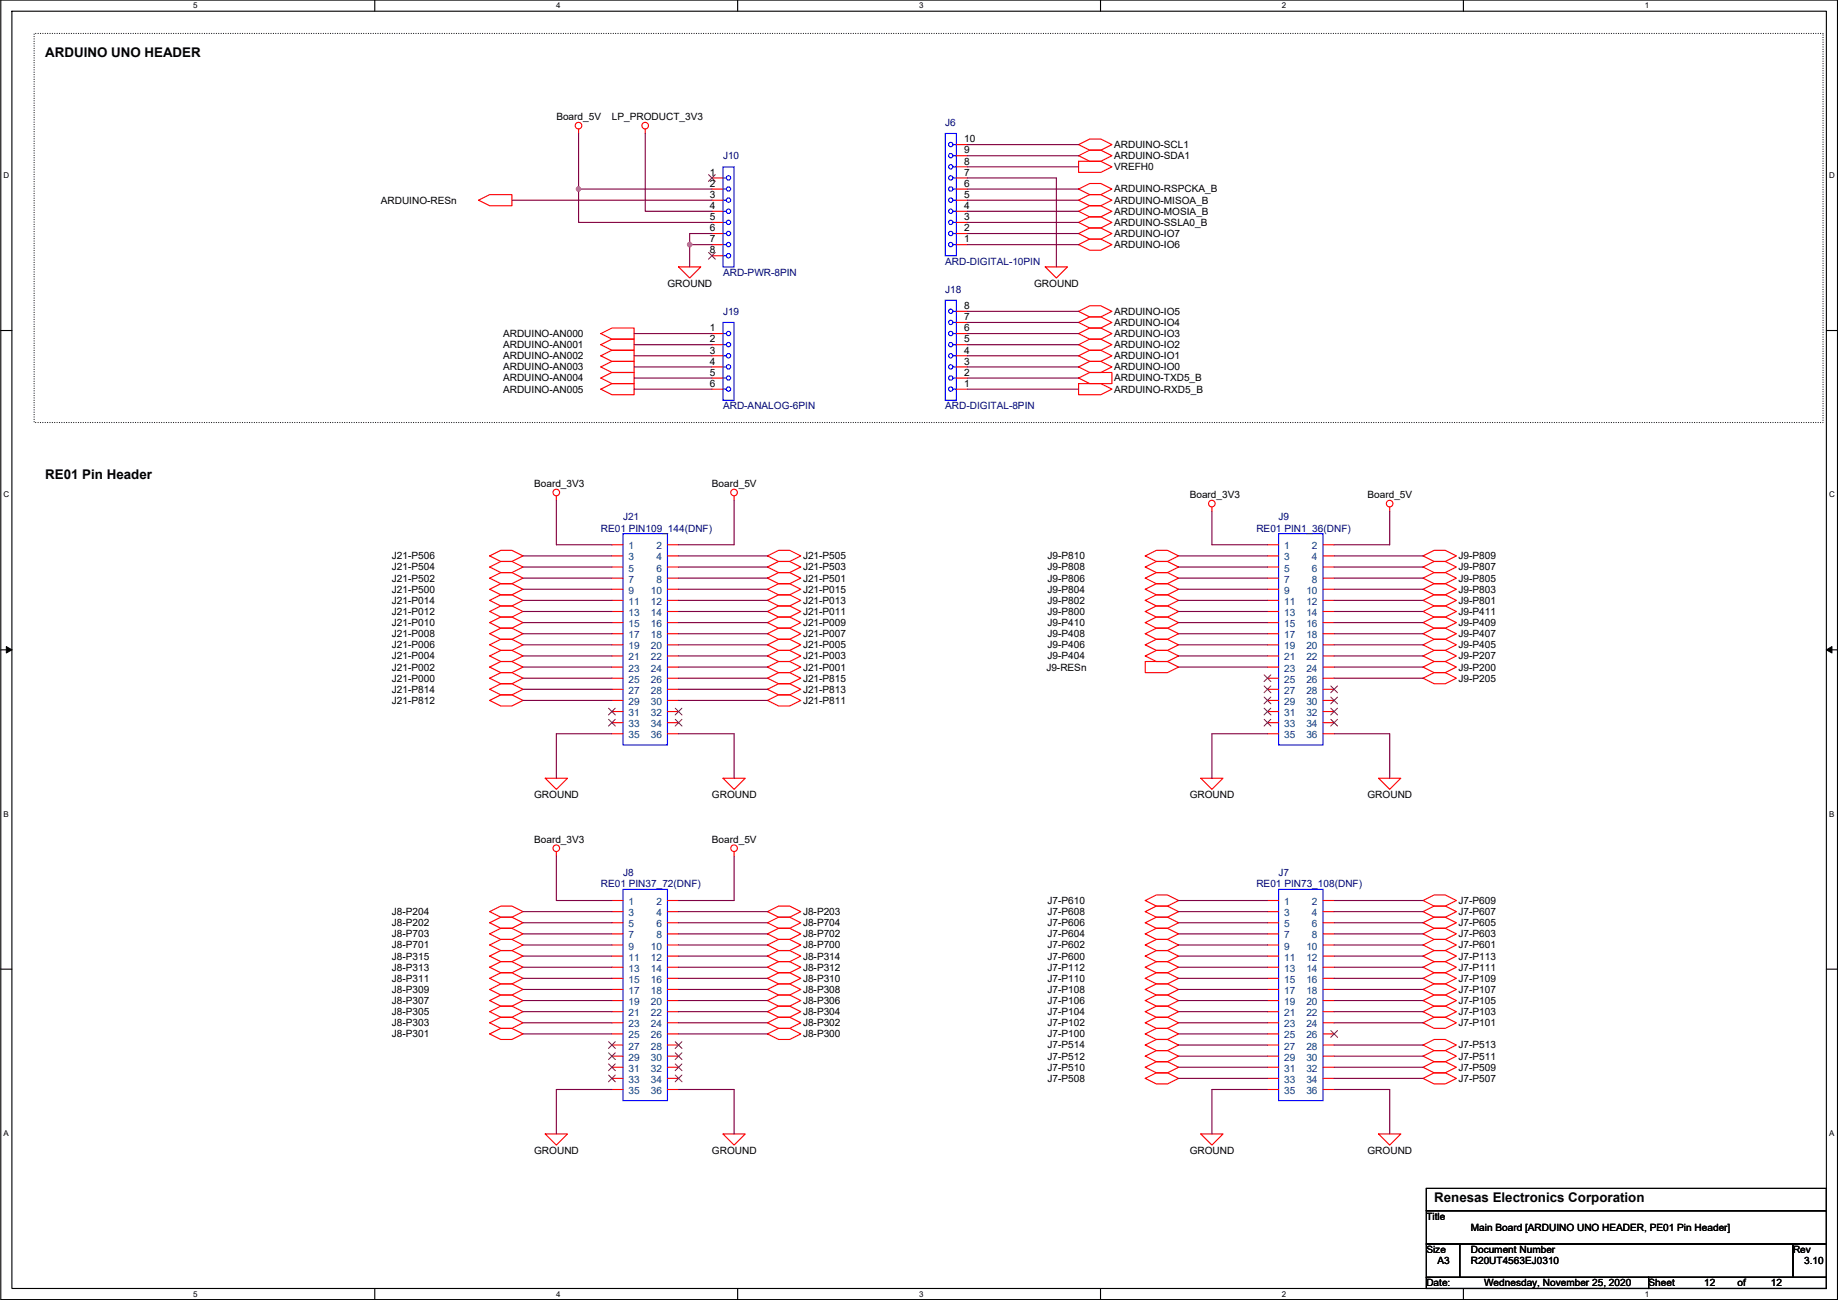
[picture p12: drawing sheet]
<svg xmlns="http://www.w3.org/2000/svg" width="420mm" height="297mm" viewBox="0 0 420 297" stroke-linecap="round" stroke-linejoin="round" font-family="sans-serif">
<path d="M.2 0h419.8v296.9h-419.8zM2.7 2.6h414.8v291.8h-414.8z" fill="none" stroke="#000" stroke-width=".25"/>
<g fill="#fff">
<path d="M44.2 .3h1v2h-1z"/>
<path d="M44.2 294.7h1v2h-1z"/>
</g>
<path d="M85.7 0v2.6M85.7 294.4v2.5" fill="none" stroke="#000" stroke-width=".25"/>
<g fill="#fff">
<path d="M127.1 .3h1v2h-1z"/>
<path d="M127.1 294.7h1v2h-1z"/>
</g>
<path d="M168.6 0v2.6M168.6 294.4v2.5" fill="none" stroke="#000" stroke-width=".25"/>
<g fill="#fff">
<path d="M210.1 .3h1v2h-1z"/>
<path d="M210.1 294.7h1v2h-1z"/>
</g>
<path d="M251.6 0v2.6M251.6 294.4v2.5" fill="none" stroke="#000" stroke-width=".25"/>
<g fill="#fff">
<path d="M293 .3h1v2h-1z"/>
<path d="M293 294.7h1v2h-1z"/>
</g>
<path d="M334.5 0v2.6M334.5 294.4v2.5" fill="none" stroke="#000" stroke-width=".25"/>
<g fill="#fff">
<path d="M376 .3h1v2h-1z"/>
<path d="M376 294.7h1v2h-1z"/>
<path d="M.8 39h1.3v2.1h-1.3z"/>
<path d="M418.1 39h1.3v2.1h-1.3z"/>
<path d="M.8 112h1.3v2h-1.3z"/>
<path d="M418.1 112h1.3v2h-1.3z"/>
</g>
<path d="M.2 75.5h2.5M417.5 75.5h2.5" fill="none" stroke="#000" stroke-width=".25"/>
<g fill="#fff">
<path d="M.8 185h1.2v2h-1.2z"/>
<path d="M418.1 185h1.2v2h-1.2z"/>
</g>
<path d="M.2 148.5h2.5M417.5 148.5h2.5" fill="none" stroke="#000" stroke-width=".25"/>
<path d="M1.4 147.7l1.3 .8-1.3 .7zM417.5 148.5l1.3-.8v1.5z" fill="#000" stroke="#000" stroke-width=".23"/>
<g fill="#fff">
<path d="M.8 257.9h1.2v2h-1.2z"/>
<path d="M418.1 257.9h1.2v2h-1.2z"/>
</g>
<path d="M.2 221.4h2.5M417.5 221.4h2.5M326.1 271.5h91.4v5.1h-91.4zM326.1 276.6h91.4v7.6h-91.4zM326.1 291.9h50.8v2.5h-50.8zM326.1 284.2h7.6v7.7h-7.6zM333.7 284.2h76.2v7.7h-76.2zM376.9 291.9h40.6v2.5h-40.6zM409.9 284.2h7.6v7.7h-7.6z" fill="none" stroke="#000" stroke-width=".25"/>
<path d="M7.8 7.6h408.9v88.9h-408.9z" fill="none" stroke="#000" stroke-width=".25" stroke-dasharray="0 .5"/>
<g fill="none" stroke="#f00" stroke-width=".25">
<path d="M132.3 29.5v1M147.5 29.5v1M218.6 38.1h2.6M218.6 35.6h2.6M218.6 33h2.6M246.6 33l2.5-1.2h2.5l2.6 1.2-2.6 1.3h-2.5zM246.6 35.6l2.5-1.3h2.5l2.6 1.3-2.6 1.3h-2.5zM246.6 36.9h5l2.6 1.2-2.6 1.3h-5zM109.4 45.7l2.5-1.2h5.1v2.5h-5.1zM162.7 40.7h2.6M162.7 43.2h2.6M162.7 45.7h2.6"/>
<path d="M162.7 48.3h2.6M162.7 50.8h2.6M162.7 53.4h2.6M162.7 55.9h2.6M162.7 58.4h2.6M218.6 55.9h2.6M218.6 53.4h2.6M218.6 50.8h2.6M218.6 48.3h2.6M218.6 45.7h2.6M218.6 43.2h2.6M218.6 40.7h2.6"/>
<path d="M246.6 45.7l2.5-1.2h2.5l2.6 1.2-2.6 1.3h-2.5zM246.6 50.8l2.5-1.2h2.5l2.6 1.2-2.6 1.3h-2.5zM246.6 48.3l2.5-1.3h2.5l2.6 1.3-2.6 1.3h-2.5zM246.6 53.4l2.5-1.3h2.5l2.6 1.3-2.6 1.2h-2.5zM246.6 55.9l2.5-1.3h2.5l2.6 1.3-2.6 1.3h-2.5zM246.6 43.2l2.5-1.3h2.5l2.6 1.3-2.6 1.3h-2.5zM137.3 76.2l2.6-1.2h5.1v2.5h-5.1zM137.3 78.8l2.6-1.3h5.1v2.5h-5.1zM155.1 61h5.1l-2.5 2.5zM162.7 76.2h2.6M162.7 78.8h2.6M218.6 78.8h2.6"/>
<path d="M218.6 76.2h2.6M218.6 73.7h2.6M218.6 71.1h2.6M238.9 61h5.1l-2.5 2.5zM246.6 78.8l2.5-1.3h2.5l2.6 1.3-2.6 1.2h-2.5zM246.6 76.2l2.5-1.2h2.5l2.6 1.2-2.6 1.3h-2.5zM246.6 73.7l2.5-1.3h2.5l2.6 1.3-2.6 1.3h-2.5zM246.6 71.1l2.5-1.2h2.5l2.6 1.2-2.6 1.3h-2.5zM137.3 81.3l2.6-1.3h5.1v2.6h-5.1zM137.3 83.8l2.6-1.2h5.1v2.5h-5.1zM137.3 86.4l2.6-1.3h5.1v2.6h-5.1zM137.3 88.9l2.6-1.2h5.1v2.5h-5.1z"/>
<path d="M162.7 81.3h2.6M162.7 83.8h2.6M162.7 86.4h2.6M162.7 88.9h2.6M218.6 88.9h2.6M218.6 86.4h2.6M218.6 83.8h2.6M218.6 81.3h2.6M246.6 83.8l2.5-1.2h2.5l2.6 1.2-2.6 1.3h-2.5zM246.6 81.3l2.5-1.3h2.5l2.6 1.3-2.6 1.3h-2.5zM246.6 86.4l2.5-1.3h5.1v2.6h-5.1zM246.6 87.7h5l2.6 1.2-2.6 1.3h-5z"/>
<path d="M127.2 113.3v1M167.8 113.3v1M277 115.8v1.1M317.7 115.8v1.1M111.9 127l2.6-1.2h2.5l2.6 1.2-2.6 1.3h-2.5zM111.9 129.6l2.6-1.3h2.5l2.6 1.3-2.6 1.2h-2.5zM111.9 132.1l2.6-1.3h2.5l2.6 1.3-2.6 1.3h-2.5zM111.9 134.6l2.6-1.2h2.5l2.6 1.2-2.6 1.3h-2.5zM111.9 137.2l2.6-1.3h2.5l2.6 1.3-2.6 1.3h-2.5zM111.9 139.7l2.6-1.2h2.5l2.6 1.2-2.6 1.3h-2.5zM139.9 124.5h2.5M139.9 127h2.5"/>
<path d="M139.9 129.6h2.5M139.9 132.1h2.5M139.9 134.6h2.5M139.9 137.2h2.5M139.9 139.7h2.5M152.6 124.5h2.5M152.6 127h2.5M152.6 129.6h2.5M152.6 132.1h2.5M152.6 134.6h2.5M152.6 137.2h2.5M152.6 139.7h2.5"/>
<path d="M175.4 127l2.6-1.2h2.5l2.6 1.2-2.6 1.3h-2.5zM175.4 129.6l2.6-1.3h2.5l2.6 1.3-2.6 1.2h-2.5zM175.4 132.1l2.6-1.3h2.5l2.6 1.3-2.6 1.3h-2.5zM175.4 134.6l2.6-1.2h2.5l2.6 1.2-2.6 1.3h-2.5zM175.4 137.2l2.6-1.3h2.5l2.6 1.3-2.6 1.3h-2.5zM175.4 139.7l2.6-1.2h2.5l2.6 1.2-2.6 1.3h-2.5zM261.8 127l2.5-1.2h2.6l2.5 1.2-2.5 1.3h-2.6zM261.8 129.6l2.5-1.3h2.6l2.5 1.3-2.5 1.2h-2.6zM261.8 132.1l2.5-1.3h2.6l2.5 1.3-2.5 1.3h-2.6zM261.8 134.6l2.5-1.2h2.6l2.5 1.2-2.5 1.3h-2.6zM261.8 137.2l2.5-1.3h2.6l2.5 1.3-2.5 1.3h-2.6zM261.8 139.7l2.5-1.2h2.6l2.5 1.2-2.5 1.3h-2.6z"/>
<path d="M289.7 124.5h2.6M289.7 127h2.6M289.7 129.6h2.6M289.7 132.1h2.6M289.7 134.6h2.6M289.7 137.2h2.6M289.7 139.7h2.6M302.4 124.5h2.6M302.4 127h2.6M302.4 129.6h2.6M302.4 132.1h2.6M302.4 134.6h2.6"/>
<path d="M302.4 137.2h2.6M302.4 139.7h2.6M325.3 127l2.5-1.2h2.6l2.5 1.2-2.5 1.3h-2.6zM325.3 129.6l2.5-1.3h2.6l2.5 1.3-2.5 1.2h-2.6zM325.3 132.1l2.5-1.3h2.6l2.5 1.3-2.5 1.3h-2.6zM325.3 134.6l2.5-1.2h2.6l2.5 1.2-2.5 1.3h-2.6zM325.3 137.2l2.5-1.3h2.6l2.5 1.3-2.5 1.3h-2.6zM325.3 139.7l2.5-1.2h2.6l2.5 1.2-2.5 1.3h-2.6zM111.9 142.3l2.6-1.3h2.5l2.6 1.3-2.6 1.2h-2.5zM111.9 144.8l2.6-1.3h2.5l2.6 1.3-2.6 1.3h-2.5zM111.9 147.3l2.6-1.2h2.5l2.6 1.2-2.6 1.3h-2.5zM111.9 149.9l2.6-1.3h2.5l2.6 1.3-2.6 1.3h-2.5z"/>
<path d="M111.9 152.4l2.6-1.2h2.5l2.6 1.2-2.6 1.3h-2.5zM111.9 155l2.6-1.3h2.5l2.6 1.3-2.6 1.2h-2.5zM111.9 157.5l2.6-1.3h2.5l2.6 1.3-2.6 1.3h-2.5zM139.9 142.3h2.5M139.9 144.8h2.5M139.9 147.3h2.5M139.9 149.9h2.5M139.9 152.4h2.5M139.9 155h2.5M139.9 157.5h2.5M152.6 142.3h2.5M152.6 144.8h2.5"/>
<path d="M152.6 147.3h2.5M152.6 149.9h2.5M152.6 152.4h2.5M152.6 155h2.5M152.6 157.5h2.5M175.4 142.3l2.6-1.3h2.5l2.6 1.3-2.6 1.2h-2.5zM175.4 144.8l2.6-1.3h2.5l2.6 1.3-2.6 1.3h-2.5zM175.4 147.3l2.6-1.2h2.5l2.6 1.2-2.6 1.3h-2.5zM175.4 149.9l2.6-1.3h2.5l2.6 1.3-2.6 1.3h-2.5zM175.4 152.4l2.6-1.2h2.5l2.6 1.2-2.6 1.3h-2.5zM175.4 155l2.6-1.3h2.5l2.6 1.3-2.6 1.2h-2.5zM175.4 157.5l2.6-1.3h2.5l2.6 1.3-2.6 1.3h-2.5z"/>
<path d="M261.8 142.3l2.5-1.3h2.6l2.5 1.3-2.5 1.2h-2.6zM261.8 144.8l2.5-1.3h2.6l2.5 1.3-2.5 1.3h-2.6zM261.8 147.3l2.5-1.2h2.6l2.5 1.2-2.5 1.3h-2.6zM261.8 149.9l2.5-1.3h2.6l2.5 1.3-2.5 1.3h-2.6zM261.8 151.2h5.1l2.5 1.2-2.5 1.3h-5.1zM289.7 142.3h2.6M289.7 144.8h2.6M289.7 147.3h2.6M289.7 149.9h2.6M289.7 152.4h2.6M289.7 155h2.6M289.7 157.5h2.6"/>
<path d="M302.4 142.3h2.6M302.4 144.8h2.6M302.4 147.3h2.6M302.4 149.9h2.6M302.4 152.4h2.6M302.4 155h2.6M302.4 157.5h2.6M325.3 142.3l2.5-1.3h2.6l2.5 1.3-2.5 1.2h-2.6zM325.3 144.8l2.5-1.3h2.6l2.5 1.3-2.5 1.3h-2.6zM325.3 147.3l2.5-1.2h2.6l2.5 1.2-2.5 1.3h-2.6zM325.3 149.9l2.5-1.3h2.6l2.5 1.3-2.5 1.3h-2.6zM325.3 152.4l2.5-1.2h2.6l2.5 1.2-2.5 1.3h-2.6z"/>
<path d="M325.3 155l2.5-1.3h2.6l2.5 1.3-2.5 1.2h-2.6zM111.9 160l2.6-1.2h2.5l2.6 1.2-2.6 1.3h-2.5zM124.6 177.8h5.1l-2.5 2.6zM139.9 160h2.5M139.9 162.6h2.5M139.9 165.1h2.5M139.9 167.7h2.5M152.6 160h2.5M152.6 162.6h2.5M152.6 165.1h2.5M152.6 167.7h2.5M165.3 177.8h5.1l-2.6 2.6z"/>
<path d="M175.4 160l2.6-1.2h2.5l2.6 1.2-2.6 1.3h-2.5zM274.5 177.8h5.1l-2.6 2.6zM289.7 160h2.6M289.7 162.6h2.6M289.7 165.1h2.6M289.7 167.7h2.6M302.4 160h2.6M302.4 162.6h2.6M302.4 165.1h2.6M302.4 167.7h2.6M315.1 177.8h5.1l-2.5 2.6zM127.2 194.6v1"/>
<path d="M167.8 194.6v1M111.9 208.3l2.6-1.3h2.5l2.6 1.3-2.6 1.3h-2.5zM111.9 210.8l2.6-1.2h2.5l2.6 1.2-2.6 1.3h-2.5zM111.9 213.4l2.6-1.3h2.5l2.6 1.3-2.6 1.3h-2.5zM111.9 215.9l2.6-1.2h2.5l2.6 1.2-2.6 1.3h-2.5zM111.9 218.5l2.6-1.3h2.5l2.6 1.3-2.6 1.2h-2.5zM139.9 205.8h2.5M139.9 208.3h2.5M139.9 210.8h2.5M139.9 213.4h2.5M139.9 215.9h2.5M139.9 218.5h2.5"/>
<path d="M152.6 205.8h2.5M152.6 208.3h2.5M152.6 210.8h2.5M152.6 213.4h2.5M152.6 215.9h2.5M152.6 218.5h2.5M175.4 208.3l2.6-1.3h2.5l2.6 1.3-2.6 1.3h-2.5zM175.4 210.8l2.6-1.2h2.5l2.6 1.2-2.6 1.3h-2.5zM175.4 213.4l2.6-1.3h2.5l2.6 1.3-2.6 1.3h-2.5zM175.4 215.9l2.6-1.2h2.5l2.6 1.2-2.6 1.3h-2.5zM175.4 218.5l2.6-1.3h2.5l2.6 1.3-2.6 1.2h-2.5zM261.8 205.8l2.5-1.3h2.6l2.5 1.3-2.5 1.2h-2.6z"/>
<path d="M261.8 208.3l2.5-1.3h2.6l2.5 1.3-2.5 1.3h-2.6zM261.8 210.8l2.5-1.2h2.6l2.5 1.2-2.5 1.3h-2.6zM261.8 213.4l2.5-1.3h2.6l2.5 1.3-2.5 1.3h-2.6zM261.8 215.9l2.5-1.2h2.6l2.5 1.2-2.5 1.3h-2.6zM261.8 218.5l2.5-1.3h2.6l2.5 1.3-2.5 1.2h-2.6zM289.7 205.8h2.6M289.7 208.3h2.6M289.7 210.8h2.6M289.7 213.4h2.6M289.7 215.9h2.6M289.7 218.5h2.6M302.4 205.8h2.6"/>
<path d="M302.4 208.3h2.6M302.4 210.8h2.6M302.4 213.4h2.6M302.4 215.9h2.6M302.4 218.5h2.6M325.3 205.8l2.5-1.3h2.6l2.5 1.3-2.5 1.2h-2.6zM325.3 208.3l2.5-1.3h2.6l2.5 1.3-2.5 1.3h-2.6zM325.3 210.8l2.5-1.2h2.6l2.5 1.2-2.5 1.3h-2.6zM325.3 213.4l2.5-1.3h2.6l2.5 1.3-2.5 1.3h-2.6zM325.3 215.9l2.5-1.2h2.6l2.5 1.2-2.5 1.3h-2.6zM325.3 218.5l2.5-1.3h2.6l2.5 1.3-2.5 1.2h-2.6zM111.9 221l2.6-1.3h2.5l2.6 1.3-2.6 1.3h-2.5z"/>
<path d="M111.9 223.5l2.6-1.2h2.5l2.6 1.2-2.6 1.3h-2.5zM111.9 226.1l2.6-1.3h2.5l2.6 1.3-2.6 1.3h-2.5zM111.9 228.6l2.6-1.2h2.5l2.6 1.2-2.6 1.3h-2.5zM111.9 231.2l2.6-1.3h2.5l2.6 1.3-2.6 1.2h-2.5zM111.9 233.7l2.6-1.3h2.5l2.6 1.3-2.6 1.3h-2.5zM111.9 236.2l2.6-1.2h2.5l2.6 1.2-2.6 1.3h-2.5zM139.9 221h2.5M139.9 223.5h2.5M139.9 226.1h2.5M139.9 228.6h2.5M139.9 231.2h2.5M139.9 233.7h2.5"/>
<path d="M139.9 236.2h2.5M139.9 238.8h2.5M152.6 221h2.5M152.6 223.5h2.5M152.6 226.1h2.5M152.6 228.6h2.5M152.6 231.2h2.5M152.6 233.7h2.5M152.6 236.2h2.5M152.6 238.8h2.5M175.4 221l2.6-1.3h2.5l2.6 1.3-2.6 1.3h-2.5zM175.4 223.5l2.6-1.2h2.5l2.6 1.2-2.6 1.3h-2.5z"/>
<path d="M175.4 226.1l2.6-1.3h2.5l2.6 1.3-2.6 1.3h-2.5zM175.4 228.6l2.6-1.2h2.5l2.6 1.2-2.6 1.3h-2.5zM175.4 231.2l2.6-1.3h2.5l2.6 1.3-2.6 1.2h-2.5zM175.4 233.7l2.6-1.3h2.5l2.6 1.3-2.6 1.3h-2.5zM175.4 236.2l2.6-1.2h2.5l2.6 1.2-2.6 1.3h-2.5zM261.8 221l2.5-1.3h2.6l2.5 1.3-2.5 1.3h-2.6zM261.8 223.5l2.5-1.2h2.6l2.5 1.2-2.5 1.3h-2.6zM261.8 226.1l2.5-1.3h2.6l2.5 1.3-2.5 1.3h-2.6zM261.8 228.6l2.5-1.2h2.6l2.5 1.2-2.5 1.3h-2.6zM261.8 231.2l2.5-1.3h2.6l2.5 1.3-2.5 1.2h-2.6zM261.8 233.7l2.5-1.3h2.6l2.5 1.3-2.5 1.3h-2.6zM261.8 236.2l2.5-1.2h2.6l2.5 1.2-2.5 1.3h-2.6z"/>
<path d="M261.8 238.8l2.5-1.3h2.6l2.5 1.3-2.5 1.3h-2.6zM289.7 221h2.6M289.7 223.5h2.6M289.7 226.1h2.6M289.7 228.6h2.6M289.7 231.2h2.6M289.7 233.7h2.6M289.7 236.2h2.6M289.7 238.8h2.6M302.4 221h2.6M302.4 223.5h2.6M302.4 226.1h2.6"/>
<path d="M302.4 228.6h2.6M302.4 231.2h2.6M302.4 233.7h2.6M302.4 236.2h2.6M302.4 238.8h2.6M325.3 221l2.5-1.3h2.6l2.5 1.3-2.5 1.3h-2.6zM325.3 223.5l2.5-1.2h2.6l2.5 1.2-2.5 1.3h-2.6zM325.3 226.1l2.5-1.3h2.6l2.5 1.3-2.5 1.3h-2.6zM325.3 228.6l2.5-1.2h2.6l2.5 1.2-2.5 1.3h-2.6zM325.3 231.2l2.5-1.3h2.6l2.5 1.3-2.5 1.2h-2.6zM325.3 233.7l2.5-1.3h2.6l2.5 1.3-2.5 1.3h-2.6zM325.3 238.8l2.5-1.3h2.6l2.5 1.3-2.5 1.3h-2.6z"/>
<path d="M124.6 259.1h5.1l-2.5 2.5zM139.9 241.3h2.5M139.9 243.9h2.5M139.9 246.4h2.5M139.9 248.9h2.5M152.6 241.3h2.5M152.6 243.9h2.5M152.6 246.4h2.5M152.6 248.9h2.5M165.3 259.1h5.1l-2.6 2.5zM261.8 241.3l2.5-1.2h2.6l2.5 1.2-2.5 1.3h-2.6zM261.8 243.9l2.5-1.3h2.6l2.5 1.3-2.5 1.2h-2.6z"/>
<path d="M261.8 246.4l2.5-1.3h2.6l2.5 1.3-2.5 1.3h-2.6zM274.5 259.1h5.1l-2.6 2.5zM289.7 241.3h2.6M289.7 243.9h2.6M289.7 246.4h2.6M289.7 248.9h2.6M302.4 241.3h2.6M302.4 243.9h2.6M302.4 246.4h2.6M302.4 248.9h2.6M315.1 259.1h5.1l-2.5 2.5zM325.3 241.3l2.5-1.2h2.6l2.5 1.2-2.5 1.3h-2.6z"/>
<path d="M325.3 243.9l2.5-1.3h2.6l2.5 1.3-2.5 1.2h-2.6zM325.3 246.4l2.5-1.3h2.6l2.5 1.3-2.5 1.3h-2.6z"/>
<circle cx="132.2" cy="28.7" r=".76"/>
<circle cx="147.5" cy="28.7" r=".76"/>
<circle cx="127.2" cy="112.5" r=".76"/>
<circle cx="167.8" cy="112.5" r=".76"/>
<circle cx="277" cy="115.1" r=".76"/>
<circle cx="317.7" cy="115.1" r=".76"/>
<circle cx="127.2" cy="193.8" r=".76"/>
<circle cx="167.8" cy="193.8" r=".76"/>
</g>
<g fill="none" stroke="#00f" stroke-width=".25">
<path d="M165.3 38.1h2.5v22.9h-2.5zM216.1 30.5h2.5v27.9h-2.5zM217.9 38.1h.7M217.9 35.6h.7M217.9 33h.7M165.3 40.7h.7M165.3 43.2h.7M165.3 45.7h.7M165.3 48.3h.7M165.3 50.8h.7M165.3 53.4h.7M165.3 55.9h.7"/>
<path d="M165.3 58.4h.7M217.9 55.9h.7M217.9 53.4h.7M217.9 50.8h.7M217.9 48.3h.7M217.9 45.7h.7M217.9 43.2h.7M217.9 40.7h.7M165.3 73.7h2.5v17.8h-2.5zM165.3 76.2h.7M165.3 78.8h.7M216.1 68.6h2.5v22.9h-2.5z"/>
<path d="M217.9 78.8h.7M217.9 76.2h.7M217.9 73.7h.7M217.9 71.1h.7M165.3 81.3h.7M165.3 83.8h.7M165.3 86.4h.7M165.3 88.9h.7M217.9 88.9h.7M217.9 86.4h.7M217.9 83.8h.7M217.9 81.3h.7"/>
<path d="M142.4 121.9h10.2v48.3h-10.2zM292.3 121.9h10.1v48.3h-10.1zM142.4 203.2h10.2v48.3h-10.2zM292.3 203.2h10.1v48.3h-10.1z"/>
<circle cx="217.3" cy="35.6" r=".5"/>
<circle cx="217.3" cy="33" r=".5"/>
<circle cx="217.3" cy="38.1" r=".5"/>
<circle cx="166.5" cy="48.3" r=".5"/>
<circle cx="166.5" cy="50.8" r=".5"/>
<circle cx="166.5" cy="55.9" r=".5"/>
<circle cx="166.5" cy="58.4" r=".5"/>
<circle cx="166.5" cy="43.2" r=".5"/>
<circle cx="166.5" cy="53.3" r=".5"/>
<circle cx="166.5" cy="40.6" r=".5"/>
<circle cx="166.5" cy="45.7" r=".5"/>
<circle cx="217.3" cy="53.3" r=".5"/>
<circle cx="217.3" cy="50.8" r=".5"/>
<circle cx="217.3" cy="45.7" r=".5"/>
<circle cx="217.3" cy="43.2" r=".5"/>
<circle cx="217.3" cy="40.6" r=".5"/>
<circle cx="217.3" cy="55.9" r=".5"/>
<circle cx="217.3" cy="48.3" r=".5"/>
<circle cx="166.5" cy="76.2" r=".5"/>
<circle cx="166.5" cy="78.7" r=".5"/>
<circle cx="217.3" cy="73.7" r=".5"/>
<circle cx="217.3" cy="71.1" r=".5"/>
<circle cx="217.3" cy="76.2" r=".5"/>
<circle cx="217.3" cy="78.7" r=".5"/>
<circle cx="166.5" cy="83.8" r=".5"/>
<circle cx="166.5" cy="81.3" r=".5"/>
<circle cx="166.5" cy="88.9" r=".5"/>
<circle cx="166.5" cy="86.4" r=".5"/>
<circle cx="217.3" cy="86.4" r=".5"/>
<circle cx="217.3" cy="83.8" r=".5"/>
<circle cx="217.3" cy="81.3" r=".5"/>
<circle cx="217.3" cy="88.9" r=".5"/>
</g>
<g fill="none" stroke="#804000" stroke-width=".23">
<path d="M162 39.9l1.5 1.5M163.5 39.9l-1.5 1.5M162 57.7l1.5 1.5M163.5 57.7l-1.5 1.5M289 154.2l1.5 1.5M289 156.7l1.5 1.6M289 159.3l1.5 1.5M290.5 154.2l-1.5 1.5M290.5 156.7l-1.5 1.6M290.5 159.3l-1.5 1.5M304.2 156.7l1.6 1.6M304.2 159.3l1.6 1.5"/>
<path d="M305.7 156.7l-1.5 1.6M305.7 159.3l-1.5 1.5M139.1 161.8l1.6 1.6M139.1 164.4l1.6 1.5M140.6 161.8l-1.5 1.6M140.6 164.4l-1.5 1.5M154.4 161.8l1.5 1.6M154.4 164.4l1.5 1.5M155.9 161.8l-1.6 1.6M155.9 164.4l-1.6 1.5M289 161.8l1.5 1.6M289 164.4l1.5 1.5"/>
<path d="M290.5 161.8l-1.5 1.6M290.5 164.4l-1.5 1.5M304.2 161.8l1.6 1.6M304.2 164.4l1.6 1.5M305.7 161.8l-1.5 1.6M305.7 164.4l-1.5 1.5M139.1 238l1.6 1.6M140.6 238l-1.5 1.6M154.4 238l1.5 1.6M155.9 238l-1.6 1.6M304.2 235.5l1.6 1.5M305.7 235.5l-1.5 1.5"/>
<path d="M139.1 240.6l1.6 1.5M139.1 243.1l1.6 1.5M139.1 245.6l1.6 1.6M140.6 240.6l-1.5 1.5M140.6 243.1l-1.5 1.5M140.6 245.6l-1.5 1.6M154.4 240.6l1.5 1.5M154.4 243.1l1.5 1.5M154.4 245.6l1.5 1.6M155.9 240.6l-1.6 1.5M155.9 243.1l-1.6 1.5M155.9 245.6l-1.6 1.6"/>
</g>
<g fill="none" stroke="#800040" stroke-width=".25">
<path d="M132.3 30.5v12.7h30.4M147.5 30.5v17.8h15.2M221.2 33h25.4M221.2 35.6h25.4M221.2 38.1h25.4M117 45.7h45.7M132.3 43.2v7.6h30.4M157.7 55.9v5.1M157.7 55.9h5M162.7 53.4h-5v2.5M221.2 40.7h20.3v20.3M221.2 43.2h25.4"/>
<path d="M221.2 45.7h25.4M221.2 48.3h25.4M221.2 50.8h25.4M221.2 53.4h25.4M221.2 55.9h25.4M145 76.2h17.7M145 78.8h17.7M221.2 71.1h25.4M221.2 73.7h25.4M221.2 76.2h25.4M221.2 78.8h25.4M145 81.3h17.7"/>
<path d="M145 83.8h17.7M145 86.4h17.7M145 88.9h17.7M221.2 81.3h25.4M221.2 83.8h25.4M221.2 86.4h25.4M221.2 88.9h25.4M127.2 114.3v10.2h12.7M167.8 114.3v10.2h-12.7M277 116.9v7.6h12.7M317.7 116.9v7.6h-12.7M119.6 127h20.3"/>
<path d="M119.6 132.1h20.3M119.6 137.2h20.3M119.6 129.6h20.3M119.6 134.6h20.3M119.6 139.7h20.3M155.1 127h20.3M155.1 132.1h20.3M155.1 129.6h20.3M155.1 134.6h20.3M155.1 137.2h20.3M155.1 139.7h20.3M269.4 127h20.3"/>
<path d="M269.4 129.6h20.3M269.4 132.1h20.3M269.4 134.6h20.3M269.4 137.2h20.3M269.4 139.7h20.3M305 127h20.3M305 129.6h20.3M305 132.1h20.3M305 134.6h20.3M305 137.2h20.3M305 139.7h20.3M119.6 142.3h20.3"/>
<path d="M119.6 147.3h20.3M119.6 152.4h20.3M119.6 157.5h20.3M119.6 144.8h20.3M119.6 149.9h20.3M119.6 155h20.3M155.1 144.8h20.3M155.1 147.3h20.3M155.1 149.9h20.3M155.1 152.4h20.3M155.1 155h20.3M155.1 157.5h20.3"/>
<path d="M155.1 142.3h20.3M269.4 142.3h20.3M269.4 144.8h20.3M269.4 147.3h20.3M269.4 149.9h20.3M269.4 152.4h20.3M305 142.3h20.3M305 144.8h20.3M305 147.3h20.3M305 149.9h20.3M305 152.4h20.3M305 155h20.3"/>
<path d="M119.6 160h20.3M139.9 167.7h-12.7v10.1M155.1 167.7h12.7v10.1M155.1 160h20.3M289.7 167.7h-12.7v10.1M305 167.7h12.7v10.1M127.2 195.6v10.2h12.7M167.8 195.6v10.2h-12.7M119.6 208.3h20.3M119.6 210.8h20.3M119.6 213.4h20.3M119.6 215.9h20.3"/>
<path d="M119.6 218.5h20.3M155.1 208.3h20.3M155.1 210.8h20.3M155.1 213.4h20.3M155.1 215.9h20.3M155.1 218.5h20.3M269.4 205.8h20.3M269.4 208.3h20.3M269.4 210.8h20.3M269.4 213.4h20.3M269.4 215.9h20.3M269.4 218.5h20.3"/>
<path d="M305 205.8h20.3M305 208.3h20.3M305 210.8h20.3M305 213.4h20.3M305 215.9h20.3M305 218.5h20.3M119.6 221h20.3M119.6 223.5h20.3M119.6 226.1h20.3M119.6 228.6h20.3M119.6 231.2h20.3M119.6 233.7h20.3"/>
<path d="M119.6 236.2h20.3M155.1 221h20.3M155.1 223.5h20.3M155.1 226.1h20.3M155.1 228.6h20.3M155.1 231.2h20.3M155.1 233.7h20.3M155.1 236.2h20.3M269.4 221h20.3M269.4 223.5h20.3M269.4 226.1h20.3M269.4 228.6h20.3"/>
<path d="M269.4 231.2h20.3M269.4 233.7h20.3M269.4 236.2h20.3M269.4 238.8h20.3M305 221h20.3M305 223.5h20.3M305 226.1h20.3M305 228.6h20.3M305 231.2h20.3M305 233.7h20.3M305 238.8h20.3M139.9 248.9h-12.7v10.2"/>
<path d="M155.1 248.9h12.7v10.2M269.4 241.3h20.3M269.4 243.9h20.3M269.4 246.4h20.3M289.7 248.9h-12.7v10.2M305 241.3h20.3M305 243.9h20.3M305 246.4h20.3M305 248.9h12.7v10.2"/>
</g>
<g fill="#f0f" stroke="#f0f" stroke-width=".25">
<circle cx="132.2" cy="43.2" r=".5"/>
<circle cx="157.6" cy="55.9" r=".5"/>
</g>
<g font-size="3">
<text x="10.3" y="13">ARDUINO UNO HEADER</text>
<text x="10.3" y="109.5">RE01 Pin Header</text>
<text x="327.8" y="274.6">Renesas Electronics Corporation</text>
</g>
<g font-size="2.3">
<text x="127.2" y="27.5">Board_5V</text>
<text x="139.9" y="27.5">LP_PRODUCT_3V3</text>
<text x="220.4" y="35.1">9</text>
<text x="220.4" y="32.5">10</text>
<text x="254.7" y="33.8">ARDUINO-SCL1</text>
<text x="162.2" y="40.1">1</text>
<text x="220.4" y="40.1">7</text>
<text x="220.4" y="37.6">8</text>
<text x="254.7" y="36.4">ARDUINO-SDA1</text>
<text x="254.7" y="38.9">VREFH0</text>
<text x="87" y="46.5">ARDUINO-RESn</text>
<text x="162.2" y="42.7">2</text>
<text x="162.2" y="45.2">3</text>
<text x="162.2" y="47.8">4</text>
<text x="220.4" y="47.8">4</text>
<text x="220.4" y="45.2">5</text>
<text x="220.4" y="42.7">6</text>
<text x="254.7" y="46.5">ARDUINO-MISOA_B</text>
<text x="254.7" y="44">ARDUINO-RSPCKA_B</text>
<text x="162.2" y="50.3">5</text>
<text x="162.2" y="52.8">6</text>
<text x="220.4" y="52.8">2</text>
<text x="220.4" y="50.3">3</text>
<text x="254.7" y="51.6">ARDUINO-SSLA0_B</text>
<text x="254.7" y="49.1">ARDUINO-MOSIA_B</text>
<text x="162.2" y="55.4">7</text>
<text x="162.2" y="57.9">8</text>
<text x="220.4" y="55.4">1</text>
<text x="254.7" y="54.1">ARDUINO-IO7</text>
<text x="254.7" y="56.7">ARDUINO-IO6</text>
<text x="152.6" y="65.6">GROUND</text>
<text x="236.4" y="65.6">GROUND</text>
<text x="220.4" y="70.6">8</text>
<text x="254.7" y="71.9">ARDUINO-IO5</text>
<text x="115" y="77">ARDUINO-AN000</text>
<text x="162.2" y="75.7">1</text>
<text x="220.4" y="75.7">6</text>
<text x="220.4" y="73.2">7</text>
<text x="254.7" y="77">ARDUINO-IO3</text>
<text x="254.7" y="74.5">ARDUINO-IO4</text>
<text x="115" y="79.5">ARDUINO-AN001</text>
<text x="115" y="82.1">ARDUINO-AN002</text>
<text x="162.2" y="78.2">2</text>
<text x="162.2" y="80.8">3</text>
<text x="162.2" y="83.3">4</text>
<text x="220.4" y="83.3">3</text>
<text x="220.4" y="80.8">4</text>
<text x="220.4" y="78.2">5</text>
<text x="254.7" y="82.1">ARDUINO-IO1</text>
<text x="254.7" y="79.5">ARDUINO-IO2</text>
<text x="115" y="84.6">ARDUINO-AN003</text>
<text x="115" y="87.2">ARDUINO-AN004</text>
<text x="115" y="89.7">ARDUINO-AN005</text>
<text x="162.2" y="85.9">5</text>
<text x="162.2" y="88.4">6</text>
<text x="220.4" y="88.4">1</text>
<text x="220.4" y="85.9">2</text>
<text x="254.7" y="84.6">ARDUINO-IO0</text>
<text x="254.7" y="87.2">ARDUINO-TXD5_B</text>
<text x="254.7" y="89.7">ARDUINO-RXD5_B</text>
<text x="122.1" y="111.3">Board_3V3</text>
<text x="162.7" y="111.3">Board_5V</text>
<text x="272" y="113.8">Board_3V3</text>
<text x="312.6" y="113.8">Board_5V</text>
<text x="89.6" y="127.8">J21-P506</text>
<text x="89.6" y="130.3">J21-P504</text>
<text x="183.6" y="127.8">J21-P505</text>
<text x="183.6" y="130.3">J21-P503</text>
<text x="239.4" y="127.8">J9-P810</text>
<text x="239.4" y="130.3">J9-P808</text>
<text x="333.4" y="127.8">J9-P809</text>
<text x="333.4" y="130.3">J9-P807</text>
<text x="89.6" y="132.9">J21-P502</text>
<text x="89.6" y="135.4">J21-P500</text>
<text x="89.6" y="138">J21-P014</text>
<text x="183.6" y="132.9">J21-P501</text>
<text x="183.6" y="135.4">J21-P015</text>
<text x="183.6" y="138">J21-P013</text>
<text x="239.4" y="132.9">J9-P806</text>
<text x="239.4" y="135.4">J9-P804</text>
<text x="239.4" y="138">J9-P802</text>
<text x="333.4" y="132.9">J9-P805</text>
<text x="333.4" y="135.4">J9-P803</text>
<text x="333.4" y="138">J9-P801</text>
<text x="89.6" y="140.5">J21-P012</text>
<text x="89.6" y="143">J21-P010</text>
<text x="183.6" y="140.5">J21-P011</text>
<text x="183.6" y="143">J21-P009</text>
<text x="239.4" y="140.5">J9-P800</text>
<text x="239.4" y="143">J9-P410</text>
<text x="333.4" y="140.5">J9-P411</text>
<text x="333.4" y="143">J9-P409</text>
<text x="89.6" y="145.6">J21-P008</text>
<text x="89.6" y="148.1">J21-P006</text>
<text x="183.6" y="145.6">J21-P007</text>
<text x="183.6" y="148.1">J21-P005</text>
<text x="239.4" y="145.6">J9-P408</text>
<text x="239.4" y="148.1">J9-P406</text>
<text x="333.4" y="145.6">J9-P407</text>
<text x="333.4" y="148.1">J9-P405</text>
<text x="89.6" y="150.7">J21-P004</text>
<text x="89.6" y="153.2">J21-P002</text>
<text x="89.6" y="155.7">J21-P000</text>
<text x="183.6" y="150.7">J21-P003</text>
<text x="183.6" y="153.2">J21-P001</text>
<text x="183.6" y="155.7">J21-P815</text>
<text x="239.2" y="153.2">J9-RESn</text>
<text x="239.4" y="150.7">J9-P404</text>
<text x="333.4" y="150.7">J9-P207</text>
<text x="333.4" y="153.2">J9-P200</text>
<text x="333.4" y="155.7">J9-P205</text>
<text x="89.6" y="158.3">J21-P814</text>
<text x="89.6" y="160.8">J21-P812</text>
<text x="183.6" y="158.3">J21-P813</text>
<text x="183.6" y="160.8">J21-P811</text>
<text x="122.1" y="182.4">GROUND</text>
<text x="162.7" y="182.4">GROUND</text>
<text x="272" y="182.4">GROUND</text>
<text x="312.6" y="182.4">GROUND</text>
<text x="122.1" y="192.6">Board_3V3</text>
<text x="162.7" y="192.6">Board_5V</text>
<text x="89.6" y="209.1">J8-P204</text>
<text x="183.6" y="209.1">J8-P203</text>
<text x="239.4" y="206.5">J7-P610</text>
<text x="239.4" y="209.1">J7-P608</text>
<text x="333.4" y="206.5">J7-P609</text>
<text x="333.4" y="209.1">J7-P607</text>
<text x="89.6" y="211.6">J8-P202</text>
<text x="89.6" y="214.2">J8-P703</text>
<text x="183.6" y="211.6">J8-P704</text>
<text x="183.6" y="214.2">J8-P702</text>
<text x="239.4" y="211.6">J7-P606</text>
<text x="239.4" y="214.2">J7-P604</text>
<text x="333.4" y="211.6">J7-P605</text>
<text x="333.4" y="214.2">J7-P603</text>
<text x="89.6" y="216.7">J8-P701</text>
<text x="89.6" y="219.2">J8-P315</text>
<text x="89.6" y="221.8">J8-P313</text>
<text x="183.6" y="216.7">J8-P700</text>
<text x="183.6" y="219.2">J8-P314</text>
<text x="183.6" y="221.8">J8-P312</text>
<text x="239.4" y="216.7">J7-P602</text>
<text x="239.4" y="219.2">J7-P600</text>
<text x="239.4" y="221.8">J7-P112</text>
<text x="333.4" y="216.7">J7-P601</text>
<text x="333.4" y="219.2">J7-P113</text>
<text x="333.4" y="221.8">J7-P111</text>
<text x="89.6" y="224.3">J8-P311</text>
<text x="89.6" y="226.9">J8-P309</text>
<text x="183.6" y="224.3">J8-P310</text>
<text x="183.6" y="226.9">J8-P308</text>
<text x="239.4" y="224.3">J7-P110</text>
<text x="239.4" y="226.9">J7-P108</text>
<text x="333.4" y="224.3">J7-P109</text>
<text x="333.4" y="226.9">J7-P107</text>
<text x="89.6" y="229.4">J8-P307</text>
<text x="89.6" y="231.9">J8-P305</text>
<text x="183.6" y="229.4">J8-P306</text>
<text x="183.6" y="231.9">J8-P304</text>
<text x="239.4" y="229.4">J7-P106</text>
<text x="239.4" y="231.9">J7-P104</text>
<text x="333.4" y="229.4">J7-P105</text>
<text x="333.4" y="231.9">J7-P103</text>
<text x="89.6" y="234.5">J8-P303</text>
<text x="89.6" y="237">J8-P301</text>
<text x="183.6" y="234.5">J8-P302</text>
<text x="183.6" y="237">J8-P300</text>
<text x="239.4" y="234.5">J7-P102</text>
<text x="239.4" y="237">J7-P100</text>
<text x="239.4" y="239.6">J7-P514</text>
<text x="333.4" y="234.5">J7-P101</text>
<text x="333.4" y="239.6">J7-P513</text>
<text x="239.4" y="242.1">J7-P512</text>
<text x="239.4" y="244.6">J7-P510</text>
<text x="333.4" y="242.1">J7-P511</text>
<text x="333.4" y="244.6">J7-P509</text>
<text x="239.4" y="247.2">J7-P508</text>
<text x="333.4" y="247.2">J7-P507</text>
<text x="122.1" y="263.7">GROUND</text>
<text x="162.7" y="263.7">GROUND</text>
<text x="272" y="263.7">GROUND</text>
<text x="312.6" y="263.7">GROUND</text>
<text x="326.1" y="278.7">Title</text>
<text x="336.2" y="281.2">Main Board [ARDUINO UNO HEADER, PE01 Pin Header]</text>
<text x="326.1" y="286.3">Size</text>
<text x="336.2" y="286.3">Document Number</text>
<text x="409.9" y="286.3">Rev</text>
<text x="326.1" y="293.9">Date:</text>
<text x="328.6" y="288.8">A3</text>
<text x="336.2" y="288.8">R20UT4563EJ0310</text>
<text x="339.3" y="293.9">Wednesday, November 25, 2020</text>
<text x="376.9" y="293.9">Sheet</text>
<text x="389.6" y="293.9">12</text>
<text x="397.2" y="293.9">of</text>
<text x="404.8" y="293.9">12</text>
<text x="412.4" y="288.8">3.10</text>
</g>
<g font-size="2.3" fill="#000080">
<text x="216.1" y="28.7">J6</text>
<text x="165.3" y="36.4">J10</text>
<text x="165.3" y="63">ARD-PWR-8PIN</text>
<text x="216.1" y="60.5">ARD-DIGITAL-10PIN</text>
<text x="165.3" y="71.9">J19</text>
<text x="216.1" y="66.8">J18</text>
<text x="165.3" y="93.5">ARD-ANALOG-6PIN</text>
<text x="216.1" y="93.5">ARD-DIGITAL-8PIN</text>
<text x="142.4" y="118.9">J21</text>
<text x="292.3" y="118.9">J9</text>
<text x="137.3" y="121.5">RE01 PIN109_144(DNF)</text>
<text x="287.2" y="121.5">RE01 PIN1_36(DNF)</text>
<text x="137.3" y="202.7">RE01 PIN37_72(DNF)</text>
<text x="142.4" y="200.2">J8</text>
<text x="287.2" y="202.7">RE01 PIN73_108(DNF)</text>
<text x="292.3" y="200.2">J7</text>
</g>
<g font-size="2.3" fill="#004080">
<text x="143.7" y="125.5">1</text>
<text x="150" y="125.5">2</text>
<text x="293.5" y="125.5">1</text>
<text x="299.9" y="125.5">2</text>
<text x="143.7" y="128.1">3</text>
<text x="143.7" y="130.6">5</text>
<text x="150" y="128.1">4</text>
<text x="150" y="130.6">6</text>
<text x="293.5" y="128.1">3</text>
<text x="293.5" y="130.6">5</text>
<text x="299.9" y="128.1">4</text>
<text x="299.9" y="130.6">6</text>
<text x="143.7" y="133.1">7</text>
<text x="143.7" y="135.7">9</text>
<text x="148.8" y="135.7">10</text>
<text x="150" y="133.1">8</text>
<text x="293.5" y="133.1">7</text>
<text x="293.5" y="135.7">9</text>
<text x="298.6" y="135.7">10</text>
<text x="299.9" y="133.1">8</text>
<text x="143.7" y="138.2">11</text>
<text x="143.7" y="140.8">13</text>
<text x="143.7" y="143.3">15</text>
<text x="148.8" y="138.2">12</text>
<text x="148.8" y="140.8">14</text>
<text x="148.8" y="143.3">16</text>
<text x="293.5" y="138.2">11</text>
<text x="293.5" y="140.8">13</text>
<text x="293.5" y="143.3">15</text>
<text x="298.6" y="138.2">12</text>
<text x="298.6" y="140.8">14</text>
<text x="298.6" y="143.3">16</text>
<text x="143.7" y="145.8">17</text>
<text x="143.7" y="148.4">19</text>
<text x="148.8" y="145.8">18</text>
<text x="148.8" y="148.4">20</text>
<text x="293.5" y="145.8">17</text>
<text x="293.5" y="148.4">19</text>
<text x="298.6" y="145.8">18</text>
<text x="298.6" y="148.4">20</text>
<text x="143.7" y="150.9">21</text>
<text x="143.7" y="153.5">23</text>
<text x="143.7" y="156">25</text>
<text x="148.8" y="150.9">22</text>
<text x="148.8" y="153.5">24</text>
<text x="148.8" y="156">26</text>
<text x="293.5" y="150.9">21</text>
<text x="293.5" y="153.5">23</text>
<text x="293.5" y="156">25</text>
<text x="298.6" y="150.9">22</text>
<text x="298.6" y="153.5">24</text>
<text x="298.6" y="156">26</text>
<text x="143.7" y="158.5">27</text>
<text x="143.7" y="161.1">29</text>
<text x="148.8" y="158.5">28</text>
<text x="148.8" y="161.1">30</text>
<text x="293.5" y="158.5">27</text>
<text x="293.5" y="161.1">29</text>
<text x="298.6" y="158.5">28</text>
<text x="298.6" y="161.1">30</text>
<text x="143.7" y="163.6">31</text>
<text x="143.7" y="166.2">33</text>
<text x="148.8" y="163.6">32</text>
<text x="148.8" y="166.2">34</text>
<text x="293.5" y="163.6">31</text>
<text x="293.5" y="166.2">33</text>
<text x="298.6" y="163.6">32</text>
<text x="298.6" y="166.2">34</text>
<text x="143.7" y="168.7">35</text>
<text x="148.8" y="168.7">36</text>
<text x="293.5" y="168.7">35</text>
<text x="298.6" y="168.7">36</text>
<text x="143.7" y="206.8">1</text>
<text x="143.7" y="209.3">3</text>
<text x="150" y="206.8">2</text>
<text x="150" y="209.3">4</text>
<text x="293.5" y="206.8">1</text>
<text x="293.5" y="209.3">3</text>
<text x="299.9" y="206.8">2</text>
<text x="299.9" y="209.3">4</text>
<text x="143.7" y="211.9">5</text>
<text x="143.7" y="214.4">7</text>
<text x="150" y="211.9">6</text>
<text x="150" y="214.4">8</text>
<text x="293.5" y="211.9">5</text>
<text x="293.5" y="214.4">7</text>
<text x="299.9" y="211.9">6</text>
<text x="299.9" y="214.4">8</text>
<text x="143.7" y="217">9</text>
<text x="143.7" y="219.5">11</text>
<text x="148.8" y="217">10</text>
<text x="148.8" y="219.5">12</text>
<text x="293.5" y="217">9</text>
<text x="293.5" y="219.5">11</text>
<text x="298.6" y="217">10</text>
<text x="298.6" y="219.5">12</text>
<text x="143.7" y="222">13</text>
<text x="143.7" y="224.6">15</text>
<text x="143.7" y="227.1">17</text>
<text x="148.8" y="222">14</text>
<text x="148.8" y="224.6">16</text>
<text x="148.8" y="227.1">18</text>
<text x="293.5" y="222">13</text>
<text x="293.5" y="224.6">15</text>
<text x="293.5" y="227.1">17</text>
<text x="298.6" y="222">14</text>
<text x="298.6" y="224.6">16</text>
<text x="298.6" y="227.1">18</text>
<text x="143.7" y="229.7">19</text>
<text x="143.7" y="232.2">21</text>
<text x="148.8" y="229.7">20</text>
<text x="148.8" y="232.2">22</text>
<text x="293.5" y="229.7">19</text>
<text x="293.5" y="232.2">21</text>
<text x="298.6" y="229.7">20</text>
<text x="298.6" y="232.2">22</text>
<text x="143.7" y="234.7">23</text>
<text x="143.7" y="237.3">25</text>
<text x="143.7" y="239.8">27</text>
<text x="148.8" y="234.7">24</text>
<text x="148.8" y="237.3">26</text>
<text x="148.8" y="239.8">28</text>
<text x="293.5" y="234.7">23</text>
<text x="293.5" y="237.3">25</text>
<text x="293.5" y="239.8">27</text>
<text x="298.6" y="234.7">24</text>
<text x="298.6" y="237.3">26</text>
<text x="298.6" y="239.8">28</text>
<text x="143.7" y="242.4">29</text>
<text x="143.7" y="244.9">31</text>
<text x="148.8" y="242.4">30</text>
<text x="148.8" y="244.9">32</text>
<text x="293.5" y="242.4">29</text>
<text x="293.5" y="244.9">31</text>
<text x="298.6" y="242.4">30</text>
<text x="298.6" y="244.9">32</text>
<text x="143.7" y="247.4">33</text>
<text x="143.7" y="250">35</text>
<text x="148.8" y="247.4">34</text>
<text x="148.8" y="250">36</text>
<text x="293.5" y="247.4">33</text>
<text x="293.5" y="250">35</text>
<text x="298.6" y="247.4">34</text>
<text x="298.6" y="250">36</text>
</g>
<g font-size="1.8">
<text x="44.2" y="1.9">5</text>
<text x="127.1" y="1.9">4</text>
<text x="210.1" y="1.9">3</text>
<text x="293" y="1.9">2</text>
<text x="376" y="1.9">1</text>
<text x=".8" y="40.7">D</text>
<text x="418.1" y="40.7">D</text>
<text x=".8" y="113.6">C</text>
<text x="418.1" y="113.6">C</text>
<text x=".8" y="186.6">B</text>
<text x="418.1" y="186.6">B</text>
<text x=".8" y="259.5">A</text>
<text x="418.1" y="259.5">A</text>
<text x="44.2" y="296.3">5</text>
<text x="127.1" y="296.3">4</text>
<text x="210.1" y="296.3">3</text>
<text x="293" y="296.3">2</text>
<text x="376" y="296.3">1</text>
</g>
</svg>
